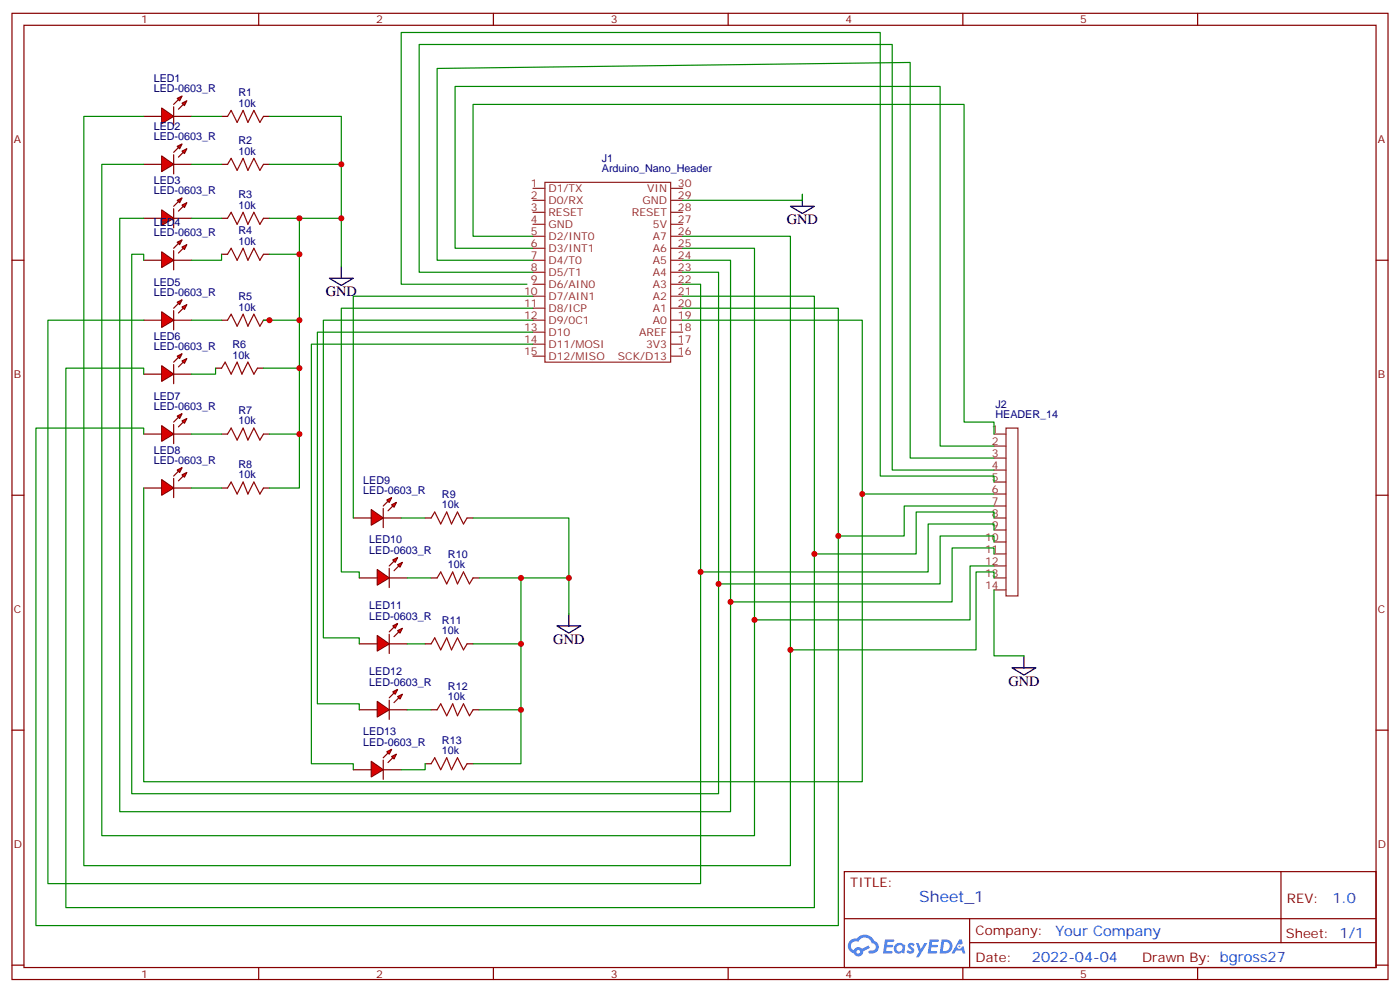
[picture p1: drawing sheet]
<svg xmlns="http://www.w3.org/2000/svg" width="412mm" height="292mm" viewBox="0 0 412 292" stroke-linecap="round" stroke-linejoin="round" font-family="sans-serif">
<g fill="none" stroke="#870000" stroke-width=".35">
<path d="M3.5 3.9h405.4v284.4h-405.4zM7.1 7.4h398.2v277.3h-398.2zM76.2 3.9v3.5M145.3 3.9v3.5M214.5 3.9v3.5M283.6 3.9v3.5M352.8 3.9v3.5M3.5 76.6h3.6M405.3 76.6h3.6M3.5 145.7h3.6M405.3 145.7h3.6M3.5 214.9h3.6"/>
<path d="M405.3 214.9h3.6M248.7 256.5h156.6v28.2h-156.6zM377.3 256.5v20.9M248.7 270.4h156.5M285.6 277.4h119.6M285.6 270.4v14.1M3.5 284h3.6M76.2 284.7v3.6M145.3 284.7v3.6M214.5 284.7v3.6M283.6 284.7v3.6M352.8 284.7v3.6"/>
<path d="M405.3 284h3.6"/>
</g>
<g fill="#5487ff">
<path d="M267.7 277.7a1.22 1.22 0 0 1 1.7 .2l-.4 .6a.47 .47 0 0 0-.3-.4 .47 .47 0 0 0-.5 .2l.1 .2a1.14 1.14 0 0 1 .8 1.8 1.14 1.14 0 0 1-1.9 0l-.2-.2 .5-.6 .7 .5a.29 .29 0 0 0 .3-.3 .29 .29 0 0 0-.2-.3 1.04 1.04 0 0 1-.6-1.7z"/>
<path d="M260.7 276.4h2.4l.3 .2-.2 .5-1.8 .1-.1 .8h1.5l.3 .4-.3 .4h-1.6l-.2 1.1h1.7l.2 .3-.2 .3-2.6 .1z"/>
<path d="M273.8 276.4h2.4l.3 .2-.1 .5-1.8 .1-.2 .8h1.6l.3 .4-.4 .4h-1.6l-.1 1.1h1.7l.2 .3-.2 .3-2.6 .1z"/>
<path d="M282.6 276.4h.7l.3 1.3-.6 .3a.69 .69 0 0 0-1 .3 .69 .69 0 0 0 .4 .9 .69 .69 0 0 0 .9-.6l.5-.2 .6 2.2h-.8l-.2-.9h-1.8l-.5 .9h-.8z"/>
<path d="M269.8 277.5h.8l.6 1.8 1.1-1.8h.9l-2.6 4.2h-.8l.9-1.5z"/>
<path d="M277.4 276.4l-.6 4.2h1.3a2.11 2.11 0 0 0 2.5-2.1 2.11 2.11 0 0 0-2.5-2.1zM278.1 277.2a1.39 1.39 0 0 1 1.7 1.4 1.39 1.39 0 0 1-1.8 1.3h-.3z"/>
<path d="M263.7 278.1a1.54 1.54 0 0 0-.1 2.1 1.54 1.54 0 0 0 2.2 .1l.6 .3 .3-2.3-.2-.3h-.4a1.49 1.49 0 0 0-2.4 .1zM264 279.1a.94 .94 0 0 1 1.8 0 .94 .94 0 0 1-1.8 0z"/>
<path d="M250.4 276.8a2.18 2.18 0 0 0 1.1 3.7 1.44 1.44 0 0 0 1.6 .9 1.44 1.44 0 0 0 1.2-1.4l2-1-.5-.8-1.9 1a1.47 1.47 0 0 0-2.4 .4 1.39 1.39 0 0 1-.7-1.9 1.39 1.39 0 0 1 2-.5 2.12 2.12 0 0 1 2.2-1.3 2.12 2.12 0 0 1 1.9 1.7 1.14 1.14 0 0 1 1.1 1.4 1.14 1.14 0 0 1-1.7 .7 .43 .43 0 0 0-.5 .4 .43 .43 0 0 0 .4 .5 1.98 1.98 0 0 0 2.5-1.2 1.98 1.98 0 0 0-1.2-2.6 3.1 3.1 0 0 0-5.3-.6l-.9 .1zM252.3 280.1a.55 .55 0 0 1 1.1 0 .55 .55 0 0 1-1.1 0z"/>
<circle cx="282.6" cy="278.5" r=".26"/>
</g>
<g fill="none" stroke="#8c2424" stroke-width=".35">
<path d="M157 55.4h3.5M157 58.9h3.5M160.5 53.7h37.1v52.9h-37.1zM197.6 55.4h3.5M197.6 58.9h3.5M157 62.5h3.5M157 66h3.5M157 69.5h3.5M157 73.1h3.5M157 76.6h3.5M197.6 62.5h3.5M197.6 66h3.5"/>
<path d="M197.6 69.5h3.5M197.6 73.1h3.5M197.6 76.6h3.5M157 80.1h3.5M157 83.6h3.5M157 87.2h3.5M157 90.7h3.5M157 94.2h3.5M157 97.8h3.5M197.6 80.1h3.5M197.6 83.6h3.5M197.6 87.2h3.5"/>
<path d="M197.6 90.7h3.5M197.6 94.2h3.5M197.6 97.8h3.5M157 101.3h3.5M157 104.8h3.5M197.6 101.3h3.5M197.6 104.8h3.5"/>
</g>
<g fill="#f00" stroke="#870000" stroke-width=".35">
<path d="M47.6 31.8l3.6 2.5-3.6 2.1z"/>
<path d="M51.2 31.4v5.7z"/>
</g>
<g fill="#870000" stroke="#870000" stroke-width=".35">
<path d="M51.2 30.7l1.4-1.4z"/>
<path d="M54 30.7l-1.4 1.4z"/>
</g>
<g fill="#f00" stroke="#870000" stroke-width=".35">
<path d="M52.2 29l1.4-.7-.7 1.4z"/>
<path d="M53.6 30.4l1.4-.7-.7 1.4z"/>
</g>
<path d="M42.3 34.3h5.3M51.2 34.3h5.2" fill="none" stroke="#870000" stroke-width=".35"/>
<g fill="#f00" stroke="#870000" stroke-width=".35">
<path d="M47.6 45.9l3.6 2.5-3.6 2.1z"/>
<path d="M51.2 45.5v5.7z"/>
</g>
<g fill="#870000" stroke="#870000" stroke-width=".35">
<path d="M52.6 43.4l-1.4 1.4z"/>
<path d="M52.6 46.2l1.4-1.4z"/>
</g>
<g fill="#f00" stroke="#870000" stroke-width=".35">
<path d="M52.2 43.1l1.4-.7-.7 1.4z"/>
<path d="M53.6 44.5l1.4-.7-.7 1.4z"/>
</g>
<path d="M42.3 48.4h5.3M51.2 48.4h5.2" fill="none" stroke="#870000" stroke-width=".35"/>
<g fill="#f00" stroke="#870000" stroke-width=".35">
<path d="M47.6 61.8l3.6 2.4-3.6 2.2z"/>
<path d="M51.2 61.4v5.7z"/>
</g>
<g fill="#870000" stroke="#870000" stroke-width=".35">
<path d="M52.6 59.3l-1.4 1.4z"/>
<path d="M52.6 62.1l1.4-1.4z"/>
</g>
<g fill="#f00" stroke="#870000" stroke-width=".35">
<path d="M52.2 58.9l1.4-.7-.7 1.5z"/>
<path d="M53.6 60.4l1.4-.7-.7 1.4z"/>
</g>
<path d="M42.3 64.2h5.3M51.2 64.2h5.2" fill="none" stroke="#870000" stroke-width=".35"/>
<g fill="#f00" stroke="#870000" stroke-width=".35">
<path d="M47.6 74.1l3.6 2.5-3.6 2.1z"/>
<path d="M51.2 73.8v5.6z"/>
</g>
<g fill="#870000" stroke="#870000" stroke-width=".35">
<path d="M51.2 73.1l1.4-1.5z"/>
<path d="M54 73.1l-1.4 1.4z"/>
</g>
<g fill="#f00" stroke="#870000" stroke-width=".35">
<path d="M52.2 71.3l1.4-.7-.7 1.4z"/>
<path d="M53.6 72.7l1.4-.7-.7 1.4z"/>
</g>
<path d="M42.3 76.6h5.3M51.2 76.6h5.2" fill="none" stroke="#870000" stroke-width=".35"/>
<g fill="#f00" stroke="#870000" stroke-width=".35">
<path d="M47.6 91.8l3.6 2.4-3.6 2.1z"/>
<path d="M51.2 91.4v5.6z"/>
</g>
<g fill="#870000" stroke="#870000" stroke-width=".35">
<path d="M51.2 90.7l1.4-1.4z"/>
<path d="M54 90.7l-1.4 1.4z"/>
</g>
<g fill="#f00" stroke="#870000" stroke-width=".35">
<path d="M52.2 88.9l1.4-.7-.7 1.4z"/>
<path d="M53.6 90.3l1.4-.7-.7 1.5z"/>
</g>
<path d="M42.3 94.2h5.3M51.2 94.2h5.2" fill="none" stroke="#870000" stroke-width=".35"/>
<g fill="#f00" stroke="#870000" stroke-width=".35">
<path d="M47.6 107.6l3.6 2.5-3.6 2.1z"/>
<path d="M51.2 107.3v5.6z"/>
</g>
<g fill="#870000" stroke="#870000" stroke-width=".35">
<path d="M51.2 106.6l1.4-1.4z"/>
<path d="M54 106.6l-1.4 1.4z"/>
</g>
<g fill="#f00" stroke="#870000" stroke-width=".35">
<path d="M52.2 104.8l1.4-.7-.7 1.4z"/>
<path d="M53.6 106.2l1.4-.7-.7 1.4z"/>
</g>
<path d="M42.3 110.1h5.3M51.2 110.1h5.2" fill="none" stroke="#870000" stroke-width=".35"/>
<g fill="#f00" stroke="#870000" stroke-width=".35">
<path d="M47.6 125.3l3.6 2.4-3.6 2.2z"/>
<path d="M51.2 124.9v5.7z"/>
</g>
<g fill="#870000" stroke="#870000" stroke-width=".35">
<path d="M51.2 124.2l1.4-1.4z"/>
<path d="M54 124.2l-1.4 1.4z"/>
</g>
<g fill="#f00" stroke="#870000" stroke-width=".35">
<path d="M52.2 122.4l1.4-.7-.7 1.5z"/>
<path d="M53.6 123.9l1.4-.7-.7 1.4z"/>
</g>
<path d="M42.3 127.7h5.3M51.2 127.7h5.2" fill="none" stroke="#870000" stroke-width=".35"/>
<g fill="#f00" stroke="#870000" stroke-width=".35">
<path d="M47.6 141.1l3.6 2.5-3.6 2.1z"/>
<path d="M51.2 140.8v5.6z"/>
</g>
<g fill="#870000" stroke="#870000" stroke-width=".35">
<path d="M51.2 140.1l1.4-1.4z"/>
<path d="M52.6 141.5l1.4-1.4z"/>
</g>
<g fill="#f00" stroke="#870000" stroke-width=".35">
<path d="M52.2 138.3l1.4-.7-.7 1.4z"/>
<path d="M53.6 139.7l1.4-.7-.7 1.4z"/>
</g>
<path d="M42.3 143.6h5.3M51.2 143.6h5.2" fill="none" stroke="#870000" stroke-width=".35"/>
<g fill="#f00" stroke="#870000" stroke-width=".35">
<path d="M109.4 150l3.5 2.4-3.5 2.2z"/>
<path d="M112.9 149.6v5.7z"/>
</g>
<g fill="#870000" stroke="#870000" stroke-width=".35">
<path d="M112.9 148.9l1.4-1.4z"/>
<path d="M114.3 150.3l1.4-1.4z"/>
</g>
<g fill="#f00" stroke="#870000" stroke-width=".35">
<path d="M113.9 147.1l1.5-.7-.7 1.4z"/>
<path d="M115.4 148.6l1.4-.8-.7 1.5z"/>
</g>
<path d="M104.1 152.4h5.3M112.9 152.4h5.3" fill="none" stroke="#870000" stroke-width=".35"/>
<g fill="#f00" stroke="#870000" stroke-width=".35">
<path d="M111.1 167.6l3.6 2.5-3.6 2.1z"/>
<path d="M114.7 167.3v5.6z"/>
</g>
<g fill="#870000" stroke="#870000" stroke-width=".35">
<path d="M114.7 166.5l1.4-1.4z"/>
<path d="M116.1 168l1.4-1.5z"/>
</g>
<g fill="#f00" stroke="#870000" stroke-width=".35">
<path d="M115.7 164.8l1.4-.7-.7 1.4z"/>
<path d="M117.1 166.2l1.4-.7-.7 1.4z"/>
</g>
<path d="M105.8 170.1h5.3M114.7 170.1h5.2" fill="none" stroke="#870000" stroke-width=".35"/>
<g fill="#f00" stroke="#870000" stroke-width=".35">
<path d="M111.1 187l3.6 2.5-3.6 2.1z"/>
<path d="M114.7 186.7v5.6z"/>
</g>
<g fill="#870000" stroke="#870000" stroke-width=".35">
<path d="M114.7 185.9l1.4-1.4z"/>
<path d="M117.5 185.9l-1.4 1.5z"/>
</g>
<g fill="#f00" stroke="#870000" stroke-width=".35">
<path d="M115.7 184.2l1.4-.7-.7 1.4z"/>
<path d="M117.1 185.6l1.4-.7-.7 1.4z"/>
</g>
<path d="M105.8 189.5h5.3M114.7 189.5h5.2" fill="none" stroke="#870000" stroke-width=".35"/>
<g fill="#f00" stroke="#870000" stroke-width=".35">
<path d="M111.1 206.4l3.6 2.5-3.6 2.1z"/>
<path d="M114.7 206.1v5.6z"/>
</g>
<g fill="#870000" stroke="#870000" stroke-width=".35">
<path d="M116.1 203.9l-1.4 1.5z"/>
<path d="M116.1 206.8l1.4-1.4z"/>
</g>
<g fill="#f00" stroke="#870000" stroke-width=".35">
<path d="M115.7 203.6l1.4-.7-.7 1.4z"/>
<path d="M117.1 205l1.4-.7-.7 1.4z"/>
</g>
<path d="M105.8 208.9h5.3M114.7 208.9h5.2" fill="none" stroke="#870000" stroke-width=".35"/>
<g fill="#f00" stroke="#870000" stroke-width=".35">
<path d="M109.4 224l3.5 2.5-3.5 2.1z"/>
<path d="M112.9 223.7v5.6z"/>
</g>
<g fill="#870000" stroke="#870000" stroke-width=".35">
<path d="M112.9 223l1.4-1.4z"/>
<path d="M114.3 224.4l1.4-1.4z"/>
</g>
<g fill="#f00" stroke="#870000" stroke-width=".35">
<path d="M113.9 221.2l1.5-.7-.7 1.4z"/>
<path d="M115.4 222.6l1.4-.7-.7 1.4z"/>
</g>
<g fill="none" stroke="#870000" stroke-width=".35">
<path d="M65.3 34.3h1.7M77.6 34.3h1.8M65.3 48.4h1.7M77.6 48.4h1.8M65.3 64.2h1.7M65.3 74.8h1.7M77.6 64.2h1.8M77.6 74.8h1.8M65.3 94.2h1.7M77.6 94.2h1.8M63.5 108.3h1.8M75.8 108.3h1.8"/>
<path d="M65.3 127.7h1.7M77.6 127.7h1.8M65.3 143.6h1.7M77.6 143.6h1.8M125.2 152.4h1.8M137.6 152.4h1.7M127 170.1h1.8M139.3 170.1h1.8M125.2 189.5h1.8M137.6 189.5h1.7M127 208.9h1.8M139.3 208.9h1.8"/>
<path d="M104.1 226.5h5.3M112.9 226.5h5.3M125.2 224.8h1.8M137.6 224.8h1.7"/>
</g>
<g fill="none" stroke="#a10000" stroke-width=".35">
<path d="M67 34.3l1.1-1.8 1.7 3.5 1.8-3.5 1.4 3.5 1.8-3.5 1.8 3.5 1-1.7M67 48.4l1.1-1.8 1.7 3.5 1.8-3.5 1.4 3.5 1.8-3.5 1.8 3.5 1-1.7M67 64.2l1.1-1.7 1.7 3.5 1.8-3.5 1.4 3.5 1.8-3.5 1.8 3.5 1-1.8M67 74.8l1.1-1.7 1.7 3.5 1.8-3.5 1.4 3.5 1.8-3.5 1.8 3.5 1-1.8M67 94.2l1.1-1.7 1.7 3.5 1.8-3.5 1.4 3.5 1.8-3.5 1.8 3.5 1-1.8M65.3 108.3l1-1.7 1.8 3.5 1.7-3.5 1.5 3.5 1.7-3.5 1.8 3.5 1-1.8M67 127.7l1.1-1.7 1.7 3.5 1.8-3.5 1.4 3.5 1.8-3.5 1.8 3.5 1-1.8M67 143.6l1.1-1.7 1.7 3.5 1.8-3.5 1.4 3.5 1.8-3.5 1.8 3.5 1-1.8M127 152.4l1.1-1.7 1.7 3.5 1.8-3.5 1.4 3.5 1.8-3.5 1.7 3.5 1.1-1.8M128.8 170.1l1-1.8 1.8 3.5 1.7-3.5 1.5 3.5 1.7-3.5 1.8 3.5 1-1.7M127 189.5l1.1-1.8 1.7 3.5 1.8-3.5 1.4 3.5 1.8-3.5 1.7 3.5 1.1-1.7M128.8 208.9l1-1.8 1.8 3.5 1.7-3.5 1.5 3.5 1.7-3.5 1.8 3.5 1-1.7"/>
<path d="M127 224.8l1.1-1.8 1.7 3.5 1.8-3.5 1.4 3.5 1.8-3.5 1.7 3.5 1.1-1.7"/>
</g>
<g fill="none" stroke="#8c2424" stroke-width=".35">
<path d="M292.8 127.7h3.5M292.8 131.3h3.5M292.8 134.8h3.5M292.8 138.3h3.5M296.3 126h3.6v49.4h-3.6zM292.8 141.9h3.5M292.8 145.4h3.5M292.8 148.9h3.5M292.8 152.4h3.5M292.8 156h3.5M292.8 159.5h3.5M292.8 163h3.5"/>
<path d="M292.8 166.5h3.5M292.8 170.1h3.5M292.8 173.6h3.5"/>
</g>
<path d="M236.4 57.2v3.5M100.5 78.4v3.5M232.8 60.7h7.1l-3.5 2.1zM97 81.9h7.1l-3.6 2.1zM164 184.2h7.1l-3.5 2.1zM167.6 180.7v3.5M298.1 196.5h7.1l-3.6 2.1zM301.6 193v3.5" fill="none" stroke="#000" stroke-width=".35"/>
<g fill="none" stroke="#008700" stroke-width=".35">
<path d="M42.3 34.3h-17.6v220.4h208.1v-185.2h-31.7M56.4 34.3h8.9M79.4 34.3h21.1v44.1M42.3 48.4h-12.3v197.5h192.2v-172.8h-21.1M56.4 48.4h8.9M79.4 48.4h21.1M236.4 57.2v1.7h-35.3M42.3 64.2h-7v174.7h179.9v-162.3h-14.1M42.3 76.6v-1.8h-3.5v158.8h172.9v-153.5h-10.6M56.4 64.2h8.9M65.3 74.8v1.8h-8.9M79.4 64.2h21.1"/>
<path d="M88.2 64.2v10.6h-8.8M88.2 74.8v19.4h-10.6M157 69.5h-17.7v-38.8h144.7v93.5h8.8v3.5M157 73.1h-22.9v-47.7h142.8v105.9h15.9M157 76.6h-28.2v-56.5l139.3-1.7v116.4h24.7M56.4 94.2h8.9M88.2 94.2v49.4h-8.8M155.2 83.6h-37v-74h141.1v130.5h33.5v1.8M157 80.1h-33.5v-67h139.3v125.2h30M157 87.2h-52.9v65.2M157 90.7h-56.5v77.6h5.3v1.8M157 94.2h-61.8v93.5h10.6v1.8"/>
<path d="M157 97.8h-63.5v109.3h12.3v1.8M201.1 83.6h5.3v176.4h-192.3v-165.8h28.2M201.1 87.2h38.8v179.9h-220.5v-158.8h22.9v1.8M201.1 90.7h45.8v181.7h-236.3v-146.4h31.7v1.7M201.1 94.2h52.9v135.8h-211.7v-86.4M63.5 108.3v1.8h-7.1M77.6 108.3h10.6M157 101.3h-65.3v123.5h12.4v1.7M56.4 127.7h8.9M79.4 127.7h8.8M56.4 143.6h8.9M118.2 152.4h7"/>
<path d="M139.3 152.4h28.3v28.3M254 145.4h38.8M292.8 148.9h-26.5v8.8h-19.4M292.8 152.4v-1.7h-22.9v12.3h-30M292.8 156v-1.8h-19.4v14.1h-67M292.8 159.5v-1.8h-15.9v14.1h-65.2M119.9 170.1h7.1M141.1 170.1h26.5M153.5 170.1v54.7h-14.2M292.8 163v-1.7h-12.3v15.8h-65.3M292.8 166.5h-7v15.9h-63.6M292.8 170.1v-1.8h-5.3v22.9h-54.7"/>
<path d="M292.8 173.6v19.4h8.8M119.9 189.5h5.3M139.3 189.5h14.2M119.9 208.9h7.1M141.1 208.9h12.4M125.2 224.8v1.7h-7"/>
</g>
<g fill="#c00">
<circle cx="100.5" cy="48.4" r=".88"/>
<circle cx="100.5" cy="64.2" r=".88"/>
<circle cx="88.2" cy="64.2" r=".88"/>
<circle cx="88.2" cy="74.8" r=".88"/>
<circle cx="79.4" cy="94.2" r=".88"/>
<circle cx="88.2" cy="94.2" r=".88"/>
<circle cx="88.2" cy="108.3" r=".88"/>
<circle cx="88.2" cy="127.7" r=".88"/>
<circle cx="167.6" cy="170.1" r=".88"/>
<circle cx="153.5" cy="170.1" r=".88"/>
<circle cx="153.5" cy="189.5" r=".88"/>
<circle cx="153.5" cy="208.9" r=".88"/>
<circle cx="254" cy="145.4" r=".88"/>
<circle cx="246.9" cy="157.7" r=".88"/>
<circle cx="239.9" cy="163" r=".88"/>
<circle cx="206.4" cy="168.3" r=".88"/>
<circle cx="211.7" cy="171.8" r=".88"/>
<circle cx="215.2" cy="177.1" r=".88"/>
<circle cx="222.3" cy="182.4" r=".88"/>
<circle cx="232.8" cy="191.2" r=".88"/>
</g>
<text font-size="4.6" fill="#00f" x="270.8" y="265.5">Sheet_1</text>
<g font-size="4.2">
<text x="231.8" y="66">GND</text>
<text x="96" y="87.2">GND</text>
<text x="163" y="189.5">GND</text>
<text x="297" y="201.8">GND</text>
</g>
<g font-size="4.2" fill="#00f">
<text x="392.5" y="265.8">1.0</text>
<text x="310.9" y="275.3">Your Company</text>
<text x="304" y="283.1">2022-04-04</text>
</g>
<g font-size="3.9" fill="#800">
<text x="250.5" y="261.1">TITLE:</text>
<text x="379.1" y="265.8">REV:</text>
<text x="287.4" y="275.3">Company:</text>
<text x="378.7" y="275.9">Sheet: 1/1</text>
<text x="287.4" y="283">Date:</text>
<text x="336.4" y="283.1">Drawn By: bgross27</text>
</g>
<g font-size="3.2" fill="#800">
<text x="41.6" y="6.9">1</text>
<text x="110.8" y="6.9">2</text>
<text x="179.9" y="6.9">3</text>
<text x="249.1" y="6.9">4</text>
<text x="318.2" y="6.9">5</text>
<text x="4.1" y="42">A</text>
<text x="405.9" y="42">A</text>
<text x="4.1" y="111.2">B</text>
<text x="405.9" y="111.2">B</text>
<text x="4.1" y="180.3">C</text>
<text x="405.9" y="180.3">C</text>
<text x="4.1" y="249.4">D</text>
<text x="405.9" y="249.4">D</text>
<text x="41.6" y="287.7">1</text>
<text x="110.8" y="287.7">2</text>
<text x="179.9" y="287.7">3</text>
<text x="249.1" y="287.7">4</text>
<text x="318.2" y="287.7">5</text>
</g>
<g font-size="3.2" fill="#000080">
<text x="45.3" y="27.2">LED-0603_R</text>
<text x="45.3" y="24.1">LED1</text>
<text x="70.2" y="28.3">R1</text>
<text x="70.2" y="31.4">10k</text>
<text x="45.3" y="41.3">LED-0603_R</text>
<text x="45.3" y="38.2">LED2</text>
<text x="70.2" y="45.5">10k</text>
<text x="70.2" y="42.5">R2</text>
<text x="177.3" y="47.6">J1</text>
<text x="177.3" y="50.7">Arduino_Nano_Header</text>
<text x="45.3" y="57.2">LED-0603_R</text>
<text x="45.3" y="54.1">LED3</text>
<text x="70.2" y="58.3">R3</text>
<text x="70.2" y="61.4">10k</text>
<text x="45.3" y="69.5">LED-0603_R</text>
<text x="45.3" y="66.4">LED4</text>
<text x="70.2" y="68.9">R4</text>
<text x="70.2" y="72">10k</text>
<text x="45.3" y="87.2">LED-0603_R</text>
<text x="45.3" y="84.1">LED5</text>
<text x="70.2" y="88.3">R5</text>
<text x="70.2" y="91.4">10k</text>
<text x="45.3" y="100">LED6</text>
<text x="45.3" y="103">LED-0603_R</text>
<text x="68.4" y="105.5">10k</text>
<text x="68.4" y="102.4">R6</text>
<text x="45.3" y="117.6">LED7</text>
<text x="293.2" y="120">J2</text>
<text x="45.3" y="120.7">LED-0603_R</text>
<text x="70.2" y="124.9">10k</text>
<text x="70.2" y="121.8">R7</text>
<text x="293.2" y="123">HEADER_14</text>
<text x="45.3" y="136.6">LED-0603_R</text>
<text x="45.3" y="133.5">LED8</text>
<text x="70.2" y="137.7">R8</text>
<text x="70.2" y="140.8">10k</text>
<text x="107" y="142.3">LED9</text>
<text x="107" y="145.4">LED-0603_R</text>
<text x="130.2" y="149.6">10k</text>
<text x="130.2" y="146.5">R9</text>
<text x="108.8" y="159.9">LED10</text>
<text x="108.8" y="163">LED-0603_R</text>
<text x="131.9" y="167.3">10k</text>
<text x="131.9" y="164.2">R10</text>
<text x="108.8" y="179.3">LED11</text>
<text x="108.8" y="182.4">LED-0603_R</text>
<text x="130.2" y="183.6">R11</text>
<text x="130.2" y="186.7">10k</text>
<text x="108.8" y="201.8">LED-0603_R</text>
<text x="108.8" y="198.7">LED12</text>
<text x="131.9" y="203">R12</text>
<text x="131.9" y="206.1">10k</text>
<text x="107" y="219.5">LED-0603_R</text>
<text x="107" y="216.4">LED13</text>
<text x="130.2" y="221.9">10k</text>
<text x="130.2" y="218.8">R13</text>
</g>
<g font-size="3.2" fill="#8d2323">
<text x="156.4" y="55.1">1</text>
<text x="156.4" y="58.6">2</text>
<text x="161.6" y="56.5">D1/TX</text>
<text x="190.6" y="56.5">VIN</text>
<text x="199.7" y="55.1">30</text>
<text x="199.7" y="58.6">29</text>
<text x="156.4" y="62.1">3</text>
<text x="156.4" y="65.7">4</text>
<text x="161.6" y="60">D0/RX</text>
<text x="161.6" y="63.5">RESET</text>
<text x="186.2" y="63.5">RESET</text>
<text x="189.2" y="60">GND</text>
<text x="199.7" y="65.7">27</text>
<text x="199.7" y="62.1">28</text>
<text x="156.4" y="69.2">5</text>
<text x="161.6" y="67.1">GND</text>
<text x="161.6" y="70.6">D2/INT0</text>
<text x="192.3" y="70.6">A7</text>
<text x="192.3" y="67.1">5V</text>
<text x="199.7" y="69.2">26</text>
<text x="156.4" y="72.7">6</text>
<text x="156.4" y="76.2">7</text>
<text x="161.6" y="74.1">D3/INT1</text>
<text x="161.6" y="77.6">D4/T0</text>
<text x="192.3" y="77.6">A5</text>
<text x="192.3" y="74.1">A6</text>
<text x="199.7" y="76.2">24</text>
<text x="199.7" y="72.7">25</text>
<text x="156.4" y="79.8">8</text>
<text x="156.4" y="83.3">9</text>
<text x="161.6" y="81.2">D5/T1</text>
<text x="192.3" y="81.2">A4</text>
<text x="199.7" y="83.3">22</text>
<text x="199.7" y="79.8">23</text>
<text x="154.4" y="86.8">10</text>
<text x="161.6" y="84.7">D6/AIN0</text>
<text x="161.6" y="88.2">D7/AIN1</text>
<text x="192.3" y="88.2">A2</text>
<text x="192.3" y="84.7">A3</text>
<text x="199.7" y="86.8">21</text>
<text x="154.4" y="90.3">11</text>
<text x="154.4" y="93.9">12</text>
<text x="161.6" y="91.8">D8/ICP</text>
<text x="161.6" y="95.3">D9/0C1</text>
<text x="192.3" y="91.8">A1</text>
<text x="192.3" y="95.3">A0</text>
<text x="199.7" y="90.3">20</text>
<text x="199.7" y="93.9">19</text>
<text x="154.4" y="97.4">13</text>
<text x="154.4" y="100.9">14</text>
<text x="161.6" y="98.8">D10</text>
<text x="188.3" y="98.8">AREF</text>
<text x="199.7" y="100.9">17</text>
<text x="199.7" y="97.4">18</text>
<text x="154.4" y="104.5">15</text>
<text x="161.6" y="102.3">D11/MOSI</text>
<text x="161.6" y="105.9">D12/MISO</text>
<text x="182" y="105.9">SCK/D13</text>
<text x="190.3" y="102.3">3V3</text>
<text x="199.7" y="104.5">16</text>
<text x="292.2" y="127.4">1</text>
<text x="292.2" y="130.9">2</text>
<text x="292.2" y="134.4">3</text>
<text x="292.2" y="138">4</text>
<text x="292.2" y="141.5">5</text>
<text x="292.2" y="145">6</text>
<text x="292.2" y="148.6">7</text>
<text x="292.2" y="152.1">8</text>
<text x="292.2" y="155.6">9</text>
<text x="290.2" y="159.1">10</text>
<text x="290.2" y="162.7">11</text>
<text x="290.2" y="166.2">12</text>
<text x="290.2" y="169.7">13</text>
<text x="290.2" y="173.2">14</text>
</g>
</svg>
